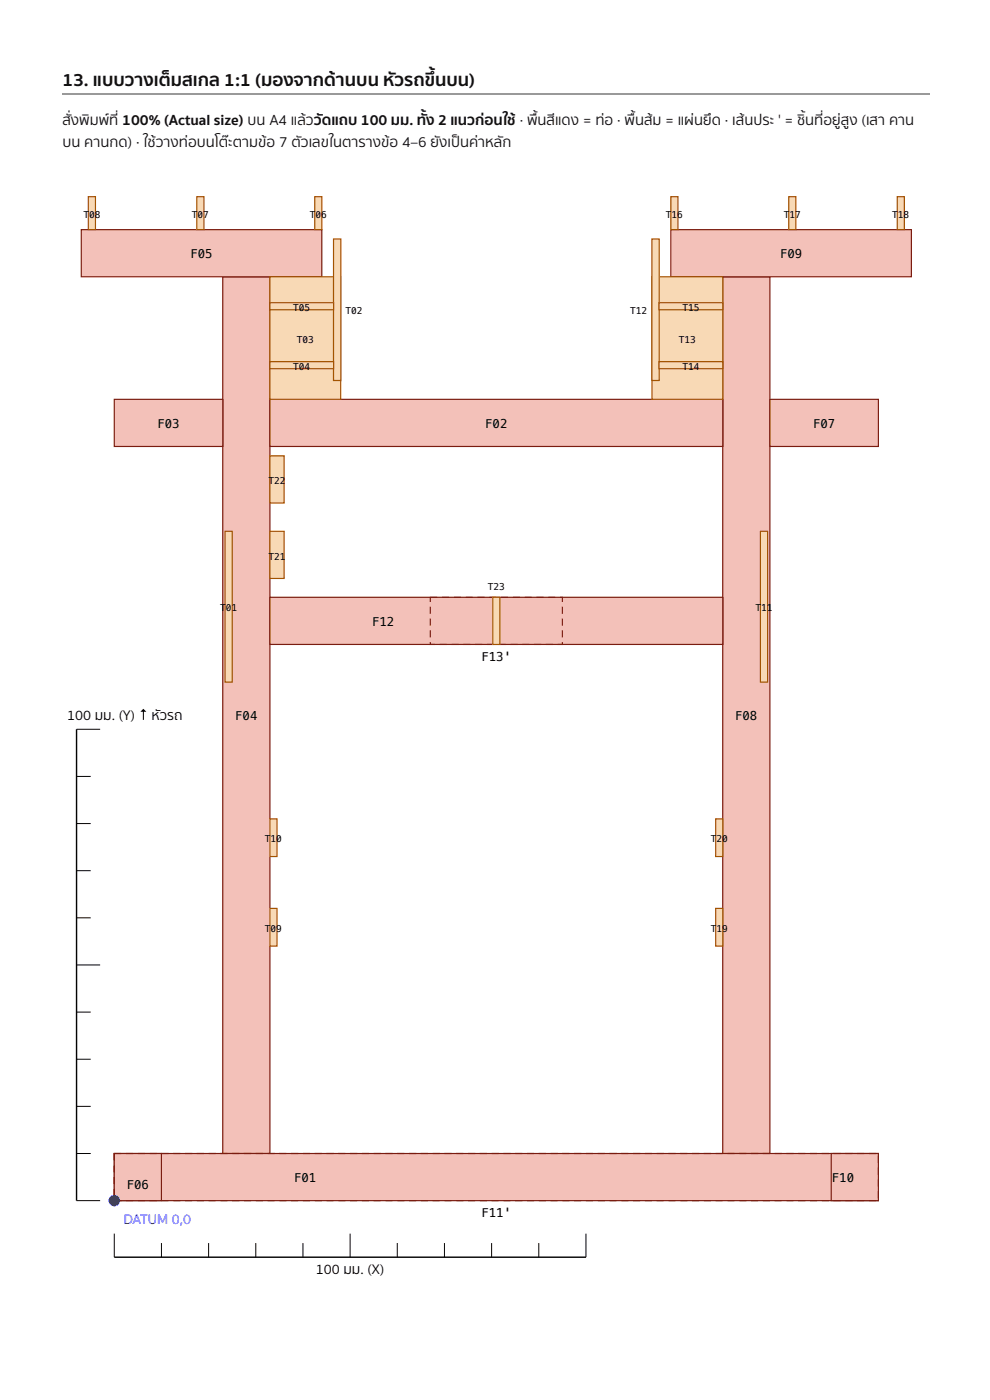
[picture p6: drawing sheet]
<svg xmlns="http://www.w3.org/2000/svg" width="210mm" height="297mm" viewBox="0 0 210 297" stroke-linecap="round" stroke-linejoin="round" font-family="sans-serif">
<path d="M13.2 20h183.9" fill="none" stroke="#999" stroke-width=".26"/>
<path d="M47.2 58.7h10v186h-10z" fill="#f3c1b9"/>
<path d="M47.2 58.7h10v186h-10z" fill="none" stroke="#7a1c10" stroke-width=".25"/>
<path d="M153.2 58.7h10v186h-10z" fill="#f3c1b9"/>
<path d="M153.2 58.7h10v186h-10z" fill="none" stroke="#7a1c10" stroke-width=".25"/>
<path d="M57.2 126.7h96v10h-96z" fill="#f3c1b9"/>
<path d="M57.2 126.7h96v10h-96z" fill="none" stroke="#7a1c10" stroke-width=".25"/>
<path d="M24.2 244.7h162v10h-162z" fill="#f3c1b9"/>
<path d="M24.2 244.7h162v10h-162z" fill="none" stroke="#7a1c10" stroke-width=".25"/>
<path d="M57.2 84.7h96v10h-96z" fill="#f3c1b9"/>
<path d="M57.2 84.7h96v10h-96z" fill="none" stroke="#7a1c10" stroke-width=".25"/>
<path d="M24.2 84.7h23v10h-23z" fill="#f3c1b9"/>
<path d="M24.2 84.7h23v10h-23z" fill="none" stroke="#7a1c10" stroke-width=".25"/>
<path d="M17.2 48.7h51v10h-51z" fill="#f3c1b9"/>
<path d="M17.2 48.7h51v10h-51z" fill="none" stroke="#7a1c10" stroke-width=".25"/>
<path d="M163.2 84.7h23v10h-23z" fill="#f3c1b9"/>
<path d="M163.2 84.7h23v10h-23z" fill="none" stroke="#7a1c10" stroke-width=".25"/>
<path d="M142.2 48.7h51v10h-51z" fill="#f3c1b9"/>
<path d="M142.2 48.7h51v10h-51z" fill="none" stroke="#7a1c10" stroke-width=".25"/>
<path d="M24.2 244.7h10v10h-10z" fill="#f3c1b9"/>
<path d="M24.2 244.7h10v10h-10z" fill="none" stroke="#7a1c10" stroke-width=".25"/>
<path d="M176.2 244.7h10v10h-10z" fill="#f3c1b9"/>
<path d="M176.2 244.7h10v10h-10z" fill="none" stroke="#7a1c10" stroke-width=".25"/>
<g fill="#7a1c10">
<path d="M93.7 126.6h1.5v.2h-1.5zM96.2 126.6h1.5v.2h-1.5zM98.7 126.6h1.5v.2h-1.5zM101.2 126.6h1.5v.2h-1.5zM103.7 126.6h1.5v.2h-1.5zM106.2 126.6h1.5v.2h-1.5zM108.7 126.6h1.5v.2h-1.5zM111.2 126.6h1.5v.2h-1.5zM113.7 126.6h1.5v.2h-1.5zM116.2 126.6h1.5v.2h-1.5zM118.7 126.6h.7v1.1h-.3v-1h.1v.1h-.5zM119.1 128.7h.3v1.5h-.3zM119.1 131.2h.3v1.5h-.3zM119.1 133.7h.3v1.5h-.3zM118.2 136.6h1v.1h-.1v-.5h.3v.6h-1.2zM115.7 136.6h1.5v.2h-1.5zM113.2 136.6h1.5v.2h-1.5zM110.7 136.6h1.5v.2h-1.5zM108.2 136.6h1.5v.2h-1.5zM105.7 136.6h1.5v.2h-1.5zM103.2 136.6h1.5v.2h-1.5zM100.7 136.6h1.5v.2h-1.5zM98.2 136.6h1.5v.2h-1.5zM95.7 136.6h1.5v.2h-1.5zM93.2 136.6h1.5v.2h-1.5zM91.1 136.2h.3v.5h-.2v-.1h1v.2h-1.1zM91.1 133.7h.3v1.5h-.3zM91.1 131.2h.3v1.5h-.3zM91.1 128.7h.3v1.5h-.3zM91.1 126.6h1.6v.2h-1.5v-.1h.2v1h-.3z"/>
<path d="M26.7 244.6h1.5v.2h-1.5zM29.2 244.6h1.5v.2h-1.5zM31.7 244.6h1.5v.2h-1.5zM34.2 244.6h1.5v.2h-1.5zM36.7 244.6h1.5v.2h-1.5zM39.2 244.6h1.5v.2h-1.5zM41.7 244.6h1.5v.2h-1.5zM44.2 244.6h1.5v.2h-1.5zM46.7 244.6h1.5v.2h-1.5zM49.2 244.6h1.5v.2h-1.5zM51.7 244.6h1.5v.2h-1.5zM54.2 244.6h1.5v.2h-1.5zM56.7 244.6h1.5v.2h-1.5zM59.2 244.6h1.5v.2h-1.5zM61.7 244.6h1.5v.2h-1.5zM64.2 244.6h1.5v.2h-1.5zM66.7 244.6h1.5v.2h-1.5zM69.2 244.6h1.5v.2h-1.5zM71.7 244.6h1.5v.2h-1.5zM74.2 244.6h1.5v.2h-1.5zM76.7 244.6h1.5v.2h-1.5zM79.2 244.6h1.5v.2h-1.5zM81.7 244.6h1.5v.2h-1.5zM84.2 244.6h1.5v.2h-1.5zM86.7 244.6h1.5v.2h-1.5zM89.2 244.6h1.5v.2h-1.5zM91.7 244.6h1.5v.2h-1.5zM94.2 244.6h1.5v.2h-1.5zM96.7 244.6h1.5v.2h-1.5zM99.2 244.6h1.5v.2h-1.5zM101.7 244.6h1.5v.2h-1.5zM104.2 244.6h1.5v.2h-1.5zM106.7 244.6h1.5v.2h-1.5zM109.2 244.6h1.5v.2h-1.5zM111.7 244.6h1.5v.2h-1.5zM114.2 244.6h1.5v.2h-1.5zM116.7 244.6h1.5v.2h-1.5zM119.2 244.6h1.5v.2h-1.5zM121.7 244.6h1.5v.2h-1.5zM124.2 244.6h1.5v.2h-1.5zM126.7 244.6h1.5v.2h-1.5zM129.2 244.6h1.5v.2h-1.5zM131.7 244.6h1.5v.2h-1.5zM134.2 244.6h1.5v.2h-1.5zM136.7 244.6h1.5v.2h-1.5zM139.2 244.6h1.5v.2h-1.5zM141.7 244.6h1.5v.2h-1.5zM144.2 244.6h1.5v.2h-1.5zM146.7 244.6h1.5v.2h-1.5zM149.2 244.6h1.5v.2h-1.5zM151.7 244.6h1.5v.2h-1.5zM154.2 244.6h1.5v.2h-1.5zM156.7 244.6h1.5v.2h-1.5zM159.2 244.6h1.5v.2h-1.5zM161.7 244.6h1.5v.2h-1.5zM164.2 244.6h1.5v.2h-1.5zM166.7 244.6h1.5v.2h-1.5zM169.2 244.6h1.5v.2h-1.5zM171.7 244.6h1.5v.2h-1.5zM174.2 244.6h1.5v.2h-1.5zM176.7 244.6h1.5v.2h-1.5zM179.2 244.6h1.5v.2h-1.5zM181.7 244.6h1.5v.2h-1.5zM184.2 244.6h1.5v.2h-1.5zM186.1 245.2h.3v1.5h-.3zM186.1 247.7h.3v1.5h-.3zM186.1 250.2h.3v1.5h-.3zM186.1 252.7h.3v1.5h-.3zM184.2 254.6h1.5v.2h-1.5zM181.7 254.6h1.5v.2h-1.5zM179.2 254.6h1.5v.2h-1.5zM176.7 254.6h1.5v.2h-1.5zM174.2 254.6h1.5v.2h-1.5zM171.7 254.6h1.5v.2h-1.5zM169.2 254.6h1.5v.2h-1.5zM166.7 254.6h1.5v.2h-1.5zM164.2 254.6h1.5v.2h-1.5zM161.7 254.6h1.5v.2h-1.5zM159.2 254.6h1.5v.2h-1.5zM156.7 254.6h1.5v.2h-1.5zM154.2 254.6h1.5v.2h-1.5zM151.7 254.6h1.5v.2h-1.5zM149.2 254.6h1.5v.2h-1.5zM146.7 254.6h1.5v.2h-1.5zM144.2 254.6h1.5v.2h-1.5zM141.7 254.6h1.5v.2h-1.5zM139.2 254.6h1.5v.2h-1.5zM136.7 254.6h1.5v.2h-1.5zM134.2 254.6h1.5v.2h-1.5zM131.7 254.6h1.5v.2h-1.5zM129.2 254.6h1.5v.2h-1.5zM126.7 254.6h1.5v.2h-1.5zM124.2 254.6h1.5v.2h-1.5zM121.7 254.6h1.5v.2h-1.5zM119.2 254.6h1.5v.2h-1.5zM116.7 254.6h1.5v.2h-1.5zM114.2 254.6h1.5v.2h-1.5zM111.7 254.6h1.5v.2h-1.5zM109.2 254.6h1.5v.2h-1.5zM106.7 254.6h1.5v.2h-1.5zM104.2 254.6h1.5v.2h-1.5zM101.7 254.6h1.5v.2h-1.5zM99.2 254.6h1.5v.2h-1.5zM96.7 254.6h1.5v.2h-1.5zM94.2 254.6h1.5v.2h-1.5zM91.7 254.6h1.5v.2h-1.5zM89.2 254.6h1.5v.2h-1.5zM86.7 254.6h1.5v.2h-1.5zM84.2 254.6h1.5v.2h-1.5zM81.7 254.6h1.5v.2h-1.5zM79.2 254.6h1.5v.2h-1.5zM76.7 254.6h1.5v.2h-1.5zM74.2 254.6h1.5v.2h-1.5zM71.7 254.6h1.5v.2h-1.5zM69.2 254.6h1.5v.2h-1.5zM66.7 254.6h1.5v.2h-1.5zM64.2 254.6h1.5v.2h-1.5zM61.7 254.6h1.5v.2h-1.5zM59.2 254.6h1.5v.2h-1.5zM56.7 254.6h1.5v.2h-1.5zM54.2 254.6h1.5v.2h-1.5zM51.7 254.6h1.5v.2h-1.5zM49.2 254.6h1.5v.2h-1.5zM46.7 254.6h1.5v.2h-1.5zM44.2 254.6h1.5v.2h-1.5zM41.7 254.6h1.5v.2h-1.5zM39.2 254.6h1.5v.2h-1.5zM36.7 254.6h1.5v.2h-1.5zM34.2 254.6h1.5v.2h-1.5zM31.7 254.6h1.5v.2h-1.5zM29.2 254.6h1.5v.2h-1.5zM26.7 254.6h1.5v.2h-1.5zM24.2 254.6h1.5v.2h-1.5zM24.1 252.2h.3v1.5h-.3zM24.1 249.7h.3v1.5h-.3zM24.1 247.2h.3v1.5h-.3zM24.1 244.6h1.6v.2h-1.5v-.1h.2v1.5h-.3z"/>
</g>
<path d="M57.2 192.7h1.5v8h-1.5z" fill="#f8d9b5"/>
<path d="M57.2 192.7h1.5v8h-1.5z" fill="none" stroke="#a35400" stroke-width=".25"/>
<path d="M57.2 173.7h1.5v8h-1.5z" fill="#f8d9b5"/>
<path d="M57.2 173.7h1.5v8h-1.5z" fill="none" stroke="#a35400" stroke-width=".25"/>
<path d="M151.7 192.7h1.5v8h-1.5z" fill="#f8d9b5"/>
<path d="M151.7 192.7h1.5v8h-1.5z" fill="none" stroke="#a35400" stroke-width=".25"/>
<path d="M151.7 173.7h1.5v8h-1.5z" fill="#f8d9b5"/>
<path d="M151.7 173.7h1.5v8h-1.5z" fill="none" stroke="#a35400" stroke-width=".25"/>
<path d="M57.2 112.7h3v10h-3z" fill="#f8d9b5"/>
<path d="M57.2 112.7h3v10h-3z" fill="none" stroke="#a35400" stroke-width=".25"/>
<path d="M57.2 58.7h15v26h-15z" fill="#f8d9b5"/>
<path d="M57.2 58.7h15v26h-15z" fill="none" stroke="#a35400" stroke-width=".25"/>
<path d="M138.2 58.7h15v26h-15z" fill="#f8d9b5"/>
<path d="M138.2 58.7h15v26h-15z" fill="none" stroke="#a35400" stroke-width=".25"/>
<path d="M57.2 96.7h3v10h-3z" fill="#f8d9b5"/>
<path d="M57.2 96.7h3v10h-3z" fill="none" stroke="#a35400" stroke-width=".25"/>
<path d="M70.7 50.7h1.6v30h-1.6z" fill="#f8d9b5"/>
<path d="M70.7 50.7h1.6v30h-1.6z" fill="none" stroke="#a35400" stroke-width=".25"/>
<path d="M138.2 50.7h1.6v30h-1.6z" fill="#f8d9b5"/>
<path d="M138.2 50.7h1.6v30h-1.6z" fill="none" stroke="#a35400" stroke-width=".25"/>
<path d="M57.2 76.7h13.5v1.5h-13.5z" fill="#f8d9b5"/>
<path d="M57.2 76.7h13.5v1.5h-13.5z" fill="none" stroke="#a35400" stroke-width=".25"/>
<path d="M57.2 64.2h13.5v1.5h-13.5z" fill="#f8d9b5"/>
<path d="M57.2 64.2h13.5v1.5h-13.5z" fill="none" stroke="#a35400" stroke-width=".25"/>
<path d="M139.7 76.7h13.5v1.5h-13.5z" fill="#f8d9b5"/>
<path d="M139.7 76.7h13.5v1.5h-13.5z" fill="none" stroke="#a35400" stroke-width=".25"/>
<path d="M139.7 64.2h13.5v1.5h-13.5z" fill="#f8d9b5"/>
<path d="M139.7 64.2h13.5v1.5h-13.5z" fill="none" stroke="#a35400" stroke-width=".25"/>
<path d="M66.7 41.7h1.5v7h-1.5z" fill="#f8d9b5"/>
<path d="M66.7 41.7h1.5v7h-1.5z" fill="none" stroke="#a35400" stroke-width=".25"/>
<path d="M41.7 41.7h1.5v7h-1.5z" fill="#f8d9b5"/>
<path d="M41.7 41.7h1.5v7h-1.5z" fill="none" stroke="#a35400" stroke-width=".25"/>
<path d="M18.7 41.7h1.5v7h-1.5z" fill="#f8d9b5"/>
<path d="M18.7 41.7h1.5v7h-1.5z" fill="none" stroke="#a35400" stroke-width=".25"/>
<path d="M142.2 41.7h1.5v7h-1.5z" fill="#f8d9b5"/>
<path d="M142.2 41.7h1.5v7h-1.5z" fill="none" stroke="#a35400" stroke-width=".25"/>
<path d="M167.2 41.7h1.5v7h-1.5z" fill="#f8d9b5"/>
<path d="M167.2 41.7h1.5v7h-1.5z" fill="none" stroke="#a35400" stroke-width=".25"/>
<path d="M190.2 41.7h1.5v7h-1.5z" fill="#f8d9b5"/>
<path d="M190.2 41.7h1.5v7h-1.5z" fill="none" stroke="#a35400" stroke-width=".25"/>
<path d="M47.7 112.7h1.5v32h-1.5z" fill="#f8d9b5"/>
<path d="M47.7 112.7h1.5v32h-1.5z" fill="none" stroke="#a35400" stroke-width=".25"/>
<path d="M161.2 112.7h1.5v32h-1.5z" fill="#f8d9b5"/>
<path d="M161.2 112.7h1.5v32h-1.5z" fill="none" stroke="#a35400" stroke-width=".25"/>
<path d="M104.5 126.7h1.5v10h-1.5z" fill="#f8d9b5"/>
<path d="M104.5 126.7h1.5v10h-1.5z" fill="none" stroke="#a35400" stroke-width=".25"/>
<circle cx="24.2" cy="254.7" r="1.2" fill="#00f"/>
<g fill="none" stroke="#000" stroke-width=".21">
<path d="M16.2 154.7h5M16.2 174.7h3M16.2 164.7h3M16.2 194.7h3M16.2 184.7h3M16.2 214.7h3M16.2 204.7h5M16.2 234.7h3M16.2 224.7h3M16.2 254.7h5M16.2 244.7h3M24.2 261.7v5"/>
<path d="M34.2 263.7v3M44.2 263.7v3M54.2 263.7v3M64.2 263.7v3M74.2 261.7v5M84.2 263.7v3M94.2 263.7v3M104.2 263.7v3M114.2 263.7v3M124.2 261.7v5"/>
</g>
<path d="M16.2 154.7v100M24.2 266.7h100" fill="none" stroke="#000" stroke-width=".3"/>
<text font-size="3.9" fill="#111" x="13.2" y="18.3">13. แบบวางเต็ มสเกล 1:1 (มองจากด้ านบน หั วรถขึ้ นบน)</text>
<g font-size="3.2" fill="#111">
<text x="13.2" y="26.5">สั่ งพิ มพ์ ที่</text>
<text x="25.9" y="26.5">100% (Actual size) บน A4 แล้ ววั ดแถบ 100 มม. ทั้ ง 2 แนวก่ อนใช้ · พื้ นสี แดง = ท่ อ · พื้ นส้ ม = แผ่ นยึ ด · เส้ นประ ' = ชิ้ นที่ อยู่ สู ง (เสา คาน</text>
<text x="13.2" y="31.2">บน คานกด) · ใช้ วางท่ อบนโต๊ ะตามข้ อ 7 ตั วเลขในตารางข้ อ 4–6 ยั งเป็ นค่ าหลั ก</text>
</g>
<g font-size="3">
<text x="14.2" y="152.7">100 มม. (Y) ↑ หั วรถ</text>
<text x="66.9" y="270.2">100 มม. (X)</text>
</g>
<text font-size="3" fill="#00f" x="26.2" y="259.7">DATUM 0,0</text>
<g font-size="2.6">
<text x="40.4" y="54.7">F05</text>
<text x="165.4" y="54.7">F09</text>
<text x="33.4" y="90.7">F03</text>
<text x="102.9" y="90.7">F02</text>
<text x="172.4" y="90.7">F07</text>
<text x="78.9" y="132.7">F12</text>
<text x="102.1" y="140.2">F13'</text>
<text x="49.9" y="152.7">F04</text>
<text x="155.9" y="152.7">F08</text>
<text x="62.4" y="250.7">F01</text>
<text x="176.4" y="250.7">F10</text>
<text x="26.9" y="252.2">F06</text>
<text x="102.1" y="258.2">F11'</text>
</g>
<g font-size="2">
<text x="17.7" y="46.2">T</text>
<text x="18.9" y="46.2">08</text>
<text x="40.7" y="46.2">T</text>
<text x="41.9" y="46.2">07</text>
<text x="65.7" y="46.2">T</text>
<text x="66.9" y="46.2">06</text>
<text x="141.2" y="46.2">T</text>
<text x="142.4" y="46.2">16</text>
<text x="166.2" y="46.2">T</text>
<text x="167.4" y="46.2">17</text>
<text x="189.2" y="46.2">T</text>
<text x="190.4" y="46.2">18</text>
<text x="62.2" y="66">T05</text>
<text x="144.7" y="66">T15</text>
<text x="73.2" y="66.7">T02</text>
<text x="133.6" y="66.7">T12</text>
<text x="62.9" y="72.7">T03</text>
<text x="143.9" y="72.7">T13</text>
<text x="62.2" y="78.5">T04</text>
<text x="144.7" y="78.5">T14</text>
<text x="56.9" y="102.7">T22</text>
<text x="56.9" y="118.7">T21</text>
<text x="103.4" y="125.2">T23</text>
<text x="46.7" y="129.7">T</text>
<text x="47.9" y="129.7">01</text>
<text x="160.2" y="129.7">T</text>
<text x="161.4" y="129.7">11</text>
<text x="56.2" y="178.7">T</text>
<text x="57.4" y="178.7">10</text>
<text x="150.7" y="178.7">T</text>
<text x="151.9" y="178.7">20</text>
<text x="56.2" y="197.7">T</text>
<text x="57.4" y="197.7">09</text>
<text x="150.7" y="197.7">T</text>
<text x="151.9" y="197.7">19</text>
</g>
</svg>
